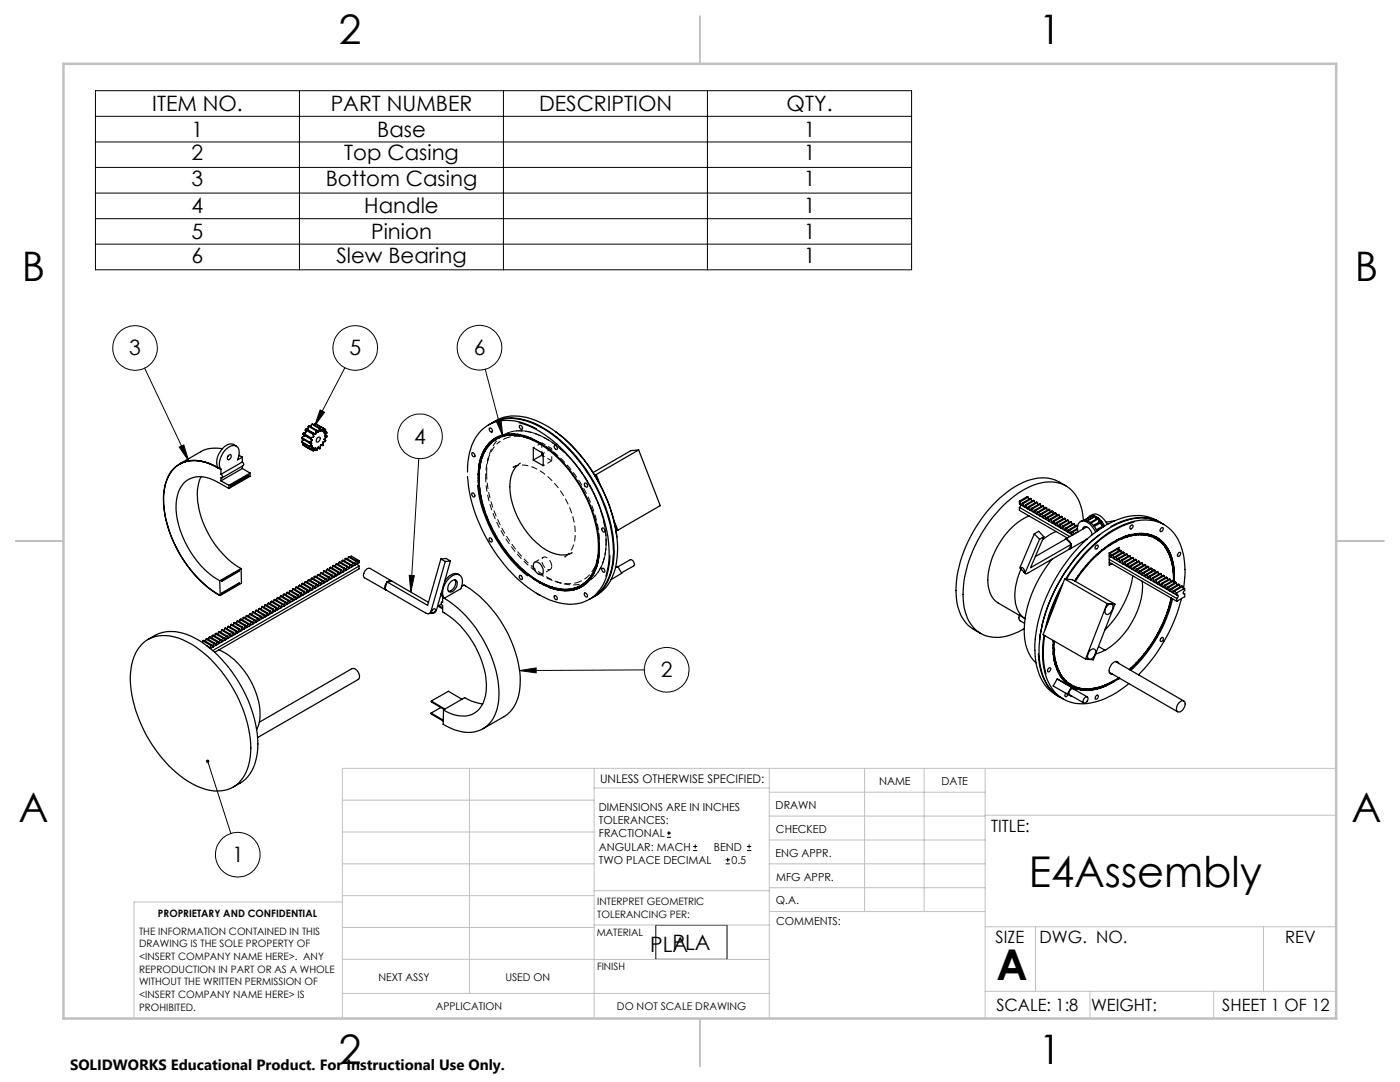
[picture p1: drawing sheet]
<svg xmlns="http://www.w3.org/2000/svg" width="279mm" height="216mm" viewBox="0 0 279 216" stroke-linecap="round" stroke-linejoin="round" font-family="sans-serif">
<path d="M95.6 95.3a26.4 26.4 0 0 0 11.7 20.5 8.6 8.6 0 0 0 8.7 1M97.1 94.5a26.4 26.4 0 0 0 11.7 20.5 8.7 8.7 0 0 0 8.5 1 8.1 8.1 0 0 0 3.6-7.3 26.2 26.2 0 0 0-12.1-21.2 8.3 8.3 0 0 0-8.3-.7 8.5 8.5 0 0 0-3.4 7.7M99.1 87.6a7.9 7.9 0 0 0-3.5 6.8v.9M110.1 113a.65 .65 0 0 1-.4 .7 .65 .65 0 0 1-.8-.3 1.48 1.48 0 0 1-.4-2.2 1.77 1.77 0 0 1 1.6 1.8M112.7 111.2a4.9 4.9 0 0 0 2.1-4.8 15.8 15.8 0 0 0-8.2-13.1 4.8 4.8 0 0 0-4.3 0" fill="none" stroke="#000" stroke-width=".2" stroke-dasharray="1.3 .6" stroke-linecap="butt"/>
<path d="M107.5 116a26.3 26.3 0 0 1-11.9-20.7M119.6 108.8a25 25 0 0 0-11.7-20.4" fill="none" stroke="#000" stroke-width=".2" stroke-dasharray="1.3 .6" stroke-dashoffset=".7" stroke-linecap="butt"/>
<path d="M117 115.3a7 7 0 0 0 2.3-3.8M117.5 115.9a8.4 8.4 0 0 0 3.5-7.7 26.3 26.3 0 0 0-11.9-20.6 10.4 10.4 0 0 0-6.7-1.5l-1.8 .6" fill="none" stroke="#000" stroke-width=".2" stroke-dasharray="1.3 .6" stroke-dashoffset=".3" stroke-linecap="butt"/>
<path d="M97.5 91.2l-.2 .8M103.4 86a10.7 10.7 0 0 1 6.9 2.3 26.5 26.5 0 0 1 10.7 19.8 10.2 10.2 0 0 1-1.4 5.7M105.3 87.4l-2-.3h-1.3l-.9 .3M108.1 88.4l2 1.1M110.1 91.9v-2.4M111.2 116.2l.9 .2" fill="none" stroke="#000" stroke-width=".2" stroke-dasharray="1.3 .6" stroke-dashoffset=".4" stroke-linecap="butt"/>
<path d="M96.9 95.1a25.2 25.2 0 0 0 11.6 19.9 8.5 8.5 0 0 0 7.2 1.1" fill="none" stroke="#000" stroke-width=".2" stroke-dasharray="1.3 .6" stroke-dashoffset=".2" stroke-linecap="butt"/>
<path d="M99.6 88.2a8.4 8.4 0 0 0-2.7 6.9" fill="none" stroke="#000" stroke-width=".2" stroke-dasharray="1.3 .6" stroke-dashoffset=".6" stroke-linecap="butt"/>
<path d="M103.2 92.9l.7-.5M114.2 110.3l-.8 .3" fill="none" stroke="#000" stroke-width=".2" stroke-dasharray="1.3 .6" stroke-dashoffset=".5" stroke-linecap="butt"/>
<path d="M106.5 89.3l1.6-.9M108.1 90.3v-1.9M108.4 90.5l1.7-1M108.4 92.9l1.7-1M108.4 91l1.7 .9M108.2 114.6l1.6-1M108.4 111.2l-1.6 1" fill="none" stroke="#000" stroke-width=".2" stroke-dasharray="1.3 .6" stroke-dashoffset="1" stroke-linecap="butt"/>
<path d="M117 115.3l-1.4 .8" fill="none" stroke="#000" stroke-width=".2" stroke-dasharray="1.3 .6" stroke-dashoffset=".8" stroke-linecap="butt"/>
<path d="M99.6 88.2l1.5-.8M103.9 92.4l-1.6 .9M112.7 111.2l1.5-.9" fill="none" stroke="#000" stroke-width=".2" stroke-dasharray="1.3 .6" stroke-dashoffset=".9" stroke-linecap="butt"/>
<g fill="none" stroke="#000" stroke-width=".25">
<path d="M35.8 92.6h.1M35.8 92.6a7.2 7.2 0 0 1 7 .4l.8 .4M40.1 95.1a10.1 10.1 0 0 0-.2 7.4 18.5 18.5 0 0 0 8.2 11M43.6 93.4a7.6 7.6 0 0 0-7.9-.7 8.2 8.2 0 0 0-3 7.6 24 24 0 0 0 11.3 18.5M43.6 93.3h.1M43.6 93.3a8.1 8.1 0 0 0-7.5-.8 6.8 6.8 0 0 0-3.4 5.6 22.1 22.1 0 0 0 4.1 13.9 22.2 22.2 0 0 0 7 6.8M43.6 93.3l.5 .4M43.6 93.3v.1M44.1 94.7l.3 .4-.1 .3-.2-.1v.7M44.1 93.7h.1M44.1 93.7v1M44.1 96l1.6 .8"/>
<path d="M44.3 89.6a6 6 0 0 0-4.2 .5l-4.3 2.5M45.5 90.9l.3-.2a.49 .49 0 0 1 .4 .5 .49 .49 0 0 1-.4 .5h-.4zM45.6 90.9l-.2 .3M45.7 97.5l-2.1-1.2a5.8 5.8 0 0 0-6.4-.4 6.6 6.6 0 0 0-2.1 5.8 18.8 18.8 0 0 0 8.8 14.2M45.7 96.8v.7M46 96.9l3.6-2.1v.2l-3.6 2.1zM47.2 89a1.81 1.81 0 0 0-2.8 .5 3.4 3.4 0 0 0-.8 3.8M47.7 90.8l.7 .4M48.4 91.2l-1 .6a2.32 2.32 0 0 0-.1-2.7 1.74 1.74 0 0 0-2.3 .7 3.8 3.8 0 0 0-1 3.7l.1 .2M48.4 92.2l.2 .2v.5l-4.3 2.5M48.4 91.2v1M48.4 93v.5"/>
<path d="M48.4 92.2l-4.3 2.5M48.4 93.5l1.5 .9M48.4 93.5l-4.3 2.5M49.4 94.9l.2 .1M49.9 94.4l-4.2 2.4M49.9 94.4v.6l-4.2 2.5M60.2 88.1l.1 .2M60.3 87.3l-.1 .2 1.5 .9h.5v.2l-.5 .4-1.5-.8 .4-.5M60.3 88.3h.1M60.3 88.3l1.5 .9 .4-.3 .1 .2-.4 .5-1.4-.8v-.3M60.5 88.8l.1 .1M60.5 86.7l1.8 1-.1 .3-.5 .2-1.4-.9 .4-.4"/>
<path d="M60.5 86.7l1.6 1M60.5 86.4v.2M60.6 88.9l1.4 .8 .5-.4M60.6 88.9h.1M60.7 86.9h.1M60.9 85.8l1.5 .8 .1 .3a.21 .21 0 0 1 .1 .2 .21 .21 0 0 1-.3 .1l-.3 .1-1.5-.8 .4-.1 .2-.2zM61 89.1l1.4 .8M61.1 85.6l-.2 .2M61.1 85.6l1.7 .9a.17 .17 0 0 0 .2 .1 .17 .17 0 0 0 0-.2v-.5l-1.4-.8-.2 .6M61.1 85.6l1.7 .9M61.4 85.7h.1M61.7 85l-.2 .1"/>
<path d="M61.7 85h.1M61.7 85l1.5 .8 .2 .4 .2-.1 .1-.6-1.4-.8-.2 .5M62.5 89.3h.1M62.5 89.3l.1 .2-.2 .4M62.8 89.7l.2 .2M62.9 84.6h.1M62.9 84.6l1.5 .8-.3 .6h-.2v-.6l-1.5-.8-.2 .1M62.9 84.6l-.2 .2M63 89.9l.1-.5h-.2l-.3 .6-.2-.1M63 84.6h.1M63 84.6l1.5 .8M63.4 87.3l.3-.1a.58 .58 0 0 1 .1 .7 .58 .58 0 0 1-.5 .3l-.2-.4z"/>
<path d="M63.7 89.5l-.1-.3-.1 .1-.2 .5-.2 .1M63.7 89.5h.1M64.1 88.8l-.2 .1v.5l-.2 .1M64.1 88.8l.3 .1M64.1 88.8l.1 .1M64.4 88.9h.1M64.4 86.1h.1M64.5 85.4l-.1 .7M64.5 85.4l.4 .3M64.5 88.7l-.1 .2M64.5 88.7h.1M64.7 87.7l.3 .1"/>
<path d="M64.7 87.7l.2 .1M64.9 85.7a.4 .4 0 0 1-.2 .6l.1 .2 .4-.2-.3-.3M64.9 85.7l-.5 .4M64.9 86.8l.3 .2M65 87.9l-.1 .2-.3 .1a.19 .19 0 0 0-.2 .1 .19 .19 0 0 0 .1 .2v.2M65 87.8v.1M65.2 86.2v.2l-.4 .4v.2h.4M65.2 87h.1M65.2 87v.2l-.4 .3-.1 .2M93.3 95.1a31.8 31.8 0 0 0 13.8 23.3l.7 .4M94.2 98.4a.42 .42 0 0 1 .5 .2 .42 .42 0 0 1-.2 .6l-.3-.4zM94.2 90.4a.46 .46 0 0 1 .5 .2 .46 .46 0 0 1-.1 .6l-.3-.3z"/>
<path d="M95.3 96.9a27.8 27.8 0 0 0 10 18M95.4 94.5l.2 .1M95.4 94.8h.2M95.4 95.8l.2 .2M95.5 96.2h.1M95.5 94.6h.1M95.5 93.4l.2 .1M95.6 95.4a9.3 9.3 0 0 1 2.7-7.2 6.6 6.6 0 0 1 6.7-.9 21.8 21.8 0 0 1 10.7 9.7 22.2 22.2 0 0 1 3.4 15 6.5 6.5 0 0 1-8.2 5.4l-1.1-.3-2.3-1.1M95.6 97.3l.1 .2M95.6 94.6l-.2 .1h.2M95.6 95.2l-.1 .1 .1 .3M95.6 93.2l.1 .1"/>
<path d="M95.6 96.1h-.1M95.6 92.7l.2 .3M95.6 97.6v-.2l.1 .2M95.7 93.8l-.2 .1 .1 .4M95.7 92.5h.1M95.7 92.1l.3 .2M95.7 97.6l-.1 .1M95.7 97.7l-.1 .1M95.8 92l.2 .1M95.8 98.9l.2 .3-.1-.3M95.9 92.5a21.1 21.1 0 0 0 3.2 14.6 21.8 21.8 0 0 0 10.6 9.9l2.3 .5M95.9 91.6l.2 .2"/>
<path d="M96 91.3l.2 .1M96 99.3h.1M96.1 90.9l.2 .2M96.2 90.8l.1 .2M96.3 90.5l.1 .2M96.4 90.2l.2 .1M96.6 89.9l.1 .2M96.6 89.8l.2 .2M96.8 89.5l.2 .2M97 89.2l.1 .3M97.2 89l.1 .3M97.2 88.9l.2 .2"/>
<path d="M97.5 84.8a8.9 8.9 0 0 1 8.5-.5l1.9 .9M97.6 88.4v.4l-.2-.1M97.6 85.5a.43 .43 0 0 1 .6 .2 .43 .43 0 0 1-.1 .5l-.4-.3zM97.8 88.2l.1 .3M97.9 88.2l.2 .2-.1-.1M98.2 84.4a9.3 9.3 0 0 1 8.7 .2 29.6 29.6 0 0 1 13.6 15.6 23 23 0 0 1 1.7 13.2 8.4 8.4 0 0 1-3.9 5.8M98.3 84.3a8.6 8.6 0 0 1 8.5-.5 25.1 25.1 0 0 1 11 9.7 29.6 29.6 0 0 1 5.4 16.8 9.7 9.7 0 0 1-4.1 8.4l-.7 .4M98.4 87.8l-.1 .2h-.2M98.6 87.6l.1 .3M98.7 87.5l.2 .2M98.8 87.6v.2M99.1 87.2v.2l-.1-.1a7.8 7.8 0 0 0-3.5 6.5 24.5 24.5 0 0 0 4.7 15.3 20.7 20.7 0 0 0 10.4 8.4 7.2 7.2 0 0 0 5.5-.4"/>
<path d="M99.4 87.1v.3M99.6 87.1l.2 .2M99.6 87.1v.2M100 86.9h-.1M100.3 86.8v.3M100.8 87l-.3-.3v.4M101.2 86.6v.3M101.4 86.6v.3M101.5 86.6l.4 .2M101.6 86.7l-.2 .2M102.3 86.6l-.3 .2M102.4 86.6l-.2 .2"/>
<path d="M103.2 93a6.3 6.3 0 0 0-1.4 5.2 15.9 15.9 0 0 0 8.2 12 5.2 5.2 0 0 0 3.4 .4M103.3 86.6l-.3 .2-.4-.2-.3 .2M103.4 86.7l-.4 .1M103.5 86.7l-.1 .1M103.6 84.3a21.2 21.2 0 0 1 10.6 7.6 30.9 30.9 0 0 1 7.4 18.4l-.1 2-.6 2.7M103.7 84.9a.44 .44 0 0 1 .5 .2 .44 .44 0 0 1-.1 .6l-.5-.5zM103.8 86.7l.5 .2M104.5 86.9h-.4M104.5 86.9a21 21 0 0 1 10.9 9.3 23.2 23.2 0 0 1 4.1 15.3l-.4 1.7M104.5 86.9a6.5 6.5 0 0 0-8.8 5.3l-.2 .9M104.5 87.2l1.7 .5 1.6 .7M105 87.1l.4 .1"/>
<path d="M105.9 87.4l.2 .1M106.4 89.3l2 1.2v2.4l-2-1.1zM107.1 85.6a10.3 10.3 0 0 0-9.2-1 8.5 8.5 0 0 0-4.4 6.7l-.2 2.9M107.9 85.3a30.1 30.1 0 0 1 12.5 15.1 26.1 26.1 0 0 1 2 9.5M108.1 90.8l-1.7 1M108.1 90.3v.5M108.1 90.8l.3 .2M110.6 89a.43 .43 0 0 1 .5 .1 .43 .43 0 0 1 0 .6l-.5-.4zM110.9 86.1l.3 .2M111.3 86.4a32.4 32.4 0 0 1 11.8 20.7M116.7 96.4a.47 .47 0 0 1 .5 .3 .47 .47 0 0 1-.1 .5l-.4-.3zM118.8 95l.3 .4 .3 .6"/>
<path d="M119 94.7h-.4M119 94.7l.8 2M127.5 89.8l-8.5 4.9M127.5 89.8l4.3 11.1-8.5 4.9M127.5 89.8l-1.6 .1-7.5 4.4M205.2 99.2l-.2-.1-1.6 .9M205.2 99.2l-1.6 .9M205.2 99.2l.1 .5M205.8 99.6l-1.6 .9M205.8 99.6l.1 .4M205.8 99.6l-.2-.2-1.6 1M206.4 99.9l-1.6 .9"/>
<path d="M206.4 99.9l.1 .5M206.4 99.9l-.2-.1-1.5 .9M212.7 96.9a8.1 8.1 0 0 0-9.3-.2 26.5 26.5 0 0 0-12 16.3 14.5 14.5 0 0 0 .6 10.2l.4 .6a8.3 8.3 0 0 0 3.3 2.6M43.8 118.7v.1M43.9 115.9l.1 2.9M44.2 115.8l3.5-2v.2l-3.5 2zM44.3 118.3l3.4-2v.2l-3.4 2zM47.5 113.9l.2 .1M47.6 116.4l.1 .1M48.1 113.5l.1 2.9-4.2 2.4M48.1 113.5l-4.2 2.4M54.7 119.7l1.6 .9"/>
<path d="M54.7 119.7l-.1 .5M54.7 119.7l.2-.1 1.5 .9M55.3 119.3l.2-.1 1.5 1M55.3 119.3l1.6 .9M55.3 119.3l-.1 .5M56 119l1.5 .9M56 119l-.2 .4M56 119l.1-.1 1.6 .9M56.6 118.6l1.5 .9M56.6 118.6l-.2 .5M56.6 118.6l.1-.1 1.6 .9M57.2 118.3l1.5 .9"/>
<path d="M57.2 118.3l-.2 .4M57.2 118.3l.1-.1 1.6 .9M57.5 119.9l-.2 .7-.3-.4M57.7 119.8l-.2 .1M57.8 117.9l1.6 .9M57.8 117.9l-.1 .5M57.8 117.9l.2-.1 1.5 .9M58.1 119.5l-.2 .7-.2-.4M58.3 119.4l-.2 .1M58.3 119.4l.2 .4M58.4 117.5l1.6 1M58.4 117.5l-.1 .5"/>
<path d="M58.4 117.5l.2-.1 1.5 1M58.5 119.8h.1M58.6 119.8h.1M58.6 119.8h-.1M58.7 119.2l-.1 .6M58.9 119.1l-.2 .1M58.9 119.1l.2 .4M59 117.2l1.6 .9M59 117.2l-.1 .5M59 117.2l.2-.1 1.5 .9M59.1 119.5h.1M59.4 118.8l-.3 .7"/>
<path d="M59.5 118.7l-.1 .1M59.7 116.8l1.5 1M59.7 116.8l-.2 .5M59.7 116.8l.1-.1 1.6 1M60 118.5l-.2 .6h-.1l-.2-.4M60.1 118.4l-.1 .1M60.3 116.5l.1-.1 1.6 .9M60.3 116.5l1.5 .9M60.3 116.5l-.2 .4M60.6 118.1l-.2 .6-.1 .1-.2-.4M60.7 118l-.1 .1M60.9 116.1l1.5 .9"/>
<path d="M60.9 116.1l-.2 .5M60.9 116.1l.1-.1 1.6 .9M61.2 117.8l-.2 .6h-.1l-.2-.4M61.4 117.7l-.2 .1M61.5 115.8l1.6 .9M61.5 115.8l-.1 .4M61.5 115.8l.2-.1 1.5 .9M61.8 117.4l-.2 .6-.1 .1-.1-.4M62 117.3l-.2 .1M62.1 115.4l1.6 .9M62.1 115.4l-.1 .5M62.1 115.4l.2-.1 1.6 .9"/>
<path d="M62.4 117l-.1 .7h-.1l-.2-.4M62.6 116.9l-.2 .1M62.7 115l1.6 1M62.7 115l-.1 .5M62.7 115h.2l1.6 .9M63.1 116.7l-.3 .7-.2-.5M63.2 116.6l-.1 .1M63.2 116.6l.2 .4M63.4 114.7l1.5 .9M63.4 114.7l-.2 .4M63.4 114.7l.1-.1 1.6 .9M63.4 117h.1"/>
<path d="M63.7 116.3l-.3 .7M63.9 116.2l-.2 .1M63.9 116.2l.1 .4M64 114.3l1.5 1M64 114.3l-.1 .5M64 114.3h.1l1.6 .8M64 116.6h.1M64.3 116l-.3 .6M64.5 115.9l-.2 .1M64.6 114l1.5 .9M64.6 114l-.1 .4M64.6 114l.1-.1 1.6 .9"/>
<path d="M64.9 115.6l-.2 .6-.1 .1-.1-.4M65.1 115.5l-.2 .1M65.2 113.6l1.6 .9M65.2 113.6l-.1 .5M65.2 113.6l.2-.1 1.5 .9M65.5 115.3l-.1 .6h-.2l-.1-.4M65.7 115.1l-.2 .2M65.8 113.3l1.6 .9M65.8 113.3l-.1 .4M65.8 113.3l.2-.1 1.6 .9M66.1 114.9l-.1 .6-.1 .1-.2-.5M66.3 114.8l-.2 .1"/>
<path d="M66.4 112.9l1.6 .9M66.4 112.9l-.1 .5M66.4 112.9l.2-.1 1.6 .9M66.8 114.5l-.2 .7h-.1l-.2-.4M66.9 114.4l-.1 .1M67.1 112.6l1.5 .9M67.1 112.6l-.2 .4M67.1 112.6l.1-.1 1.6 .9M67.4 114.2l-.2 .6-.1 .1-.2-.5M67.6 114.1l-.2 .1M67.7 112.2l.1-.1 1.6 .9M67.7 112.2l1.6 .9"/>
<path d="M67.7 112.2l-.1 .4M68 113.8l-.2 .7h-.1l-.1-.4M68.2 113.7l-.2 .1M68.3 111.9l1.5 .8M68.3 111.9l-.1 .4M68.3 111.9l.1-.1 1.6 .9M68.6 113.5l-.2 .6-.1 .1-.1-.5M68.8 113.4l-.2 .1M68.9 111.5l1.6 .9M68.9 111.5l-.1 .4M68.9 111.5l.2-.1 1.5 .9M69.3 113.1l-.3 .7-.2-.4"/>
<path d="M69.4 113l-.1 .1M69.5 111.1l1.6 .9M69.5 111.1l-.1 .5M69.5 111.1h.2l1.6 .8M69.8 112.7l-.2 .8-.2-.5M70 112.7h-.2M70 111.2l.1-.3 1.5 1M70.5 112.4l-.3 .7-.2-.4M70.6 112.3l-.1 .1M71.1 112l-.2 .7h-.1l-.2-.4M71.3 111.9l-.2 .1M71.4 112.5l.2 .5"/>
<path d="M71.6 111.9l-.2 .5-.1-.5M71.6 111.9v.4l-29.6 17.1M71.6 113v.5l-28.8 16.7M71.6 113l-29.2 16.8M76.9 117.7l.2 .1M77.2 116.2a1.36 1.36 0 0 0-.4 1.3M77.2 116.2l-.4 1.3M77.2 116.1v.1M77.2 116.1h.1M78.1 115.9l-4.3-2.5a1.26 1.26 0 0 0-1.1 1.9l4.3 2.4M78.2 116a.54 .54 0 0 0-.9 .1M78.2 116l-.9 .1"/>
<path d="M78.2 116l7.3 4.2M88 111.5l.9 .5M88 111.5l1-.1 .9 .5M88 111.5l-2.7 9.3-8.1-4.7M88.1 118.4l.3 .8M88.3 119.2v1a.34 .34 0 0 0-.3 .3 .34 .34 0 0 0 .3 .4v1.2a18.4 18.4 0 0 1 8.7 15.2 5.4 5.4 0 0 1-3.1 5.4 6.4 6.4 0 0 1-5.4-1.1M88.3 119.2l.4 .2M88.3 119.2h.1M88.7 119.4a24.3 24.3 0 0 1 10.9 19 7.9 7.9 0 0 1-3 6.9 6.8 6.8 0 0 1-6.6 0l-1.6-.8 .1-2.9M88.9 112l-2.9 9.9a.7 .7 0 0 1-.9 .5l-8.3-4.9M89.5 115.5a1.63 1.63 0 0 1 2.5-.5l.3 .5v.7l-.3 1.3-3.3 1.9a3.3 3.3 0 0 1 .8-3.9zM89.9 111.9l-2.9 10-.3 .4-1.3 .1"/>
<path d="M89.9 111.9l-1 .1M90 116.1a.72 .72 0 0 1 1-.3 .72 .72 0 0 1 .2 1 1.41 1.41 0 0 1-1.7 1.2 1.64 1.64 0 0 1 .5-1.9zM90.8 115.7a1.69 1.69 0 0 1-1.3 2.3M91.7 114.7a1.71 1.71 0 0 0-2.4 .6l-.5 .7M92.1 117l.5-.3a24.1 24.1 0 0 1 11.2 19.3 7.7 7.7 0 0 1-3.2 7l-4.2 2.4M96.2 100.5h.1M97.7 107.4a.46 .46 0 0 1 .5 .2 .46 .46 0 0 1-.2 .6l-.3-.3zM103.2 112.6h.1M103.7 114.9a.46 .46 0 0 1 .5 .2 .46 .46 0 0 1-.1 .5l-.5-.3zM104.1 113.5l.3 .3-.1-.1M104.1 113.5h-.1M105.3 114.5h-.1"/>
<path d="M105.3 114.6l.3 .2M105.3 114.6h.1M105.3 114.6l.2 .2M105.5 114.7l.1 .1M106.5 115.4l-.1 .1M106.6 115.5v.1M106.6 112.2a1.49 1.49 0 0 1 1.8 1.5 .69 .69 0 0 1-.3 .9 .69 .69 0 0 1-.9-.2 1.75 1.75 0 0 1-.6-2.2zM106.7 115.5l.1 .2M107 115.7l.4 .3M107.7 116.1v.2M107.9 116.3h.1M107.9 116.2l-.1 .1 .1-.1 .1 .3"/>
<path d="M108.2 116.4l.2 .3 .3-.1M109 116.7l-.1 .2M109.1 116.8l.1 .2-.1-.1M109.1 116.8v.2M109.1 116.9v.1M109.4 116.9l.2 .3M109.9 117.1l-.1 .2M110.2 117.2v.2M110.3 117.2v.2M110.3 117.4h.1M110.6 117.3l.1 .2M110.6 118.9a.48 .48 0 0 1 .5 .2 .48 .48 0 0 1 0 .6l-.5-.4z"/>
<path d="M111 117.4v.2M111.3 117.4v.3M111.4 117.5l.1 .2M111.8 117.5v.3M112.1 117.6l.1 .2M112.4 117.6l.1 .2M112.6 117.6v.3M112.9 117.6v.3M113.1 117.6l.2 .3M113.5 117.6l.1 .2M113.6 117.5l.1 .3M114.3 117.7l-.3-.2v.3"/>
<path d="M114.4 117.4l.2 .3M114.6 117.4h.1M114.7 117.3v.4M115.3 117.4l-.3-.1v.2M115.3 117.1l.2 .3M115.5 117l.1 .2M115.6 117v.3M116.1 117.1l-.2-.1v.2M116.2 116.7l.2 .2M116.3 116.6l.2 .1M116.5 116.5v.3M116.7 118.3a.47 .47 0 0 1 .5 .3 .47 .47 0 0 1-.1 .5l-.5-.4z"/>
<path d="M116.9 116.1l.2 .2M116.9 116.5l-.1 .1M117.2 115.8l.1 .4-.3-.2M117.5 115.5l.3 .1M117.6 115.4l.3 .1M117.9 114.9v.5M117.9 115.2l-.2 .1M118 114.8h.4M118.1 114.6h.3M118.8 113.8l-.3 .2v.5l-.4 .1M118.9 113.7l-.4 .3M118.9 113.7h-.2"/>
<path d="M119.2 112.9l-.2 .2v.3M119.2 112.7l-.2 .3M119.4 111.8l-.1 .1M119.4 111.8l-.1 .5M119.6 110.8a7.5 7.5 0 0 1-4.3 6.6 8 8 0 0 1-5.8-.2M119.6 108.8l-.1 1.7-.4 1.9M120.1 113.5a.4 .4 0 0 1 .5 .1 .4 .4 0 0 1-.2 .6l-.3-.4zM120.1 105.4a.44 .44 0 0 1 .6 .2 .44 .44 0 0 1-.2 .6l-.3-.4zM121.7 110.8a10.2 10.2 0 0 1-3.9 8.7 9.1 9.1 0 0 1-9-.2l-1.7-.9M122.4 109.9a12.1 12.1 0 0 1-2.9 8.4l-2 1.3M122.5 103.8l.8 2M122.7 104.5l.2 .5v.5"/>
<path d="M122.8 113.3l.5-.3 .8 1.4-2.1 1.2M123.3 105.8h-.4M123.3 113.1l2.5-1.4a.83 .83 0 0 1 .7 1.2l-2.5 1.4M203.4 100l.2 .1M203.4 100v.6l10.7 6.2M203.4 101.2v.6l9.6 5.6M203.4 101.2l10.1 5.9M203.6 100.1l.2 .7h.1l.1-.4M203.7 113.3a.62 .62 0 0 1 .7 .2 .62 .62 0 0 1 .1 .7l-.7-.6zM203.7 100.8l-.3 .4M204 100.4l.2 .1M204.2 100.5l.2 .6h.1l.2-.4"/>
<path d="M204.4 114.2l.2 .3M204.7 100.7l.1 .1M204.8 100.8l.2 .7h.1l.2-.4M205.3 101.1l.2 .1M205.4 102.9a15 15 0 0 0-8.2 11.4 5.7 5.7 0 0 0 2 6l5.4 3.1a5.2 5.2 0 0 1-2.1-4.9l.5-2.9 .8-2M205.5 101.2l.1 .6h.1l.2-.4M205.9 101.4l.2 .1M206.1 101.5l.2 .7M206.4 102.2h.1M206.4 106.5l-2.8 6.7 .3 .5M206.4 106.5l1.1 1.1M206.4 106.5l.9-.5 1 1.1"/>
<path d="M206.5 101.8l-.1 .4M206.5 101.8l.2 .1M206.7 101.9l.2 .7 .2-.4M207 100.3l-1.5 .9M207 100.3l.2 .4M207 100.3l-.1-.1-1.6 .9M207.1 102.2h.2M207.3 102.2l.3 .7 .2-.4M207.5 107.6l-2.9 6.6v.2l.2 .1 8.6-5M207.6 100.6l-1.5 .9M207.6 100.6l.2 .5M207.6 100.6l-.1-.1-1.6 .9"/>
<path d="M207.8 102.5l.1 .1M207.9 102.6l.2 .7h.1l.2-.4M208.2 101l-1.5 .9M208.2 101l.2 .4M208.2 101l-.1-.1-1.6 .9M208.3 107.1l-.8 .5M208.3 107.1l-2.6 6.2 8.1-4.7M208.4 102.9l.1 .1M208.5 103l.2 .6h.1l.2-.4M208.9 101.4l-1.6 .8M208.9 101.4l.1 .4M208.9 101.4l-.2-.2-1.6 1"/>
<path d="M209 103.2l.2 .1M209.2 103.3l.1 .7h.1l.2-.4M209.5 101.7l-1.6 .9M209.5 101.7l.1 .5M209.5 101.7l-.2-.1-1.5 .9M209.6 103.6l.2 .1M209.8 103.7l.2 .7M210 111.6a22.7 22.7 0 0 0-5.5 16 7.5 7.5 0 0 0 2.3 4.7M210 104.4h.1M210.1 102.1l-.2-.1-1.5 .9M210.1 102.1l-1.6 .9M210.1 102.1l.1 .4"/>
<path d="M210.2 103.9l-.2 .5M210.2 103.9l.2 .1M210.4 104l.2 .7h.1l.1-.4M210.7 102.4l-1.5 .9M210.7 102.4l.2 .5M210.7 102.4l-.1-.1-1.6 .9M210.7 106l-1.3 .7-1.3 1M210.8 104.3l.2 .1M211 104.4l.3 .7M211.3 105.1h.1M211.3 102.8l-1.5 .9M211.3 102.8l.2 .4"/>
<path d="M211.3 102.8l-.1-.1-1.6 .9M211.5 104.6l.1 .1M211.5 104.6l-.2 .5M211.6 104.7l.3 .7M211.7 117.5l-1.9 4.2-.8 2.9M211.9 105.4h.1M211.9 103.1l-1.5 .9M211.9 103.1l.2 .5M211.9 103.1l-.1-.1-1.6 .9M212.1 116.6a33.3 33.3 0 0 0-3.5 9M212.1 105l.1 .1M212.1 105l-.2 .4"/>
<path d="M212.2 105.1l.3 .7M212.5 115.5l-4.3 11.1 8.4 4.9M212.5 115.5l8.4 4.9M212.5 115.5l1.5 .2 8.5 4.8M212.5 105.8h.1M212.5 107.6v.1M212.6 103.5l-1.6 .9M212.6 103.5l.1 .4M212.6 103.5l-.2-.1-1.6 .9M212.7 105.4l-.2 .4M212.7 105.4h.2M212.8 107.6l.7 .5 .2 .4"/>
<path d="M212.8 107.6l-6.2 3.5M212.8 107.6l.9 .9M212.9 105.4l.2 .8 .2-.5M213.2 103.8l-1.6 .9M213.2 103.8l.1 .5M213.2 103.8h-.2l-1.5 .8M213.3 105.7l.2 .1M213.5 105.8l.2 .7 .2-.4M213.7 108.5l.1 .1M213.8 108.7a.59 .59 0 0 1-.4 .8M213.8 108.6v.1M213.8 108.7l-.4 .8"/>
<path d="M213.8 104.2l-1.6 .9M213.8 104.2l.1 .4M213.8 104.2l-.2-.1-1.5 .9M213.9 106.1l.2 .1M214.1 106.2l.1 .5M214.4 104.6l-.2-.1-1.5 .9M214.4 104.6l-1.5 .8M214.4 104.6l.2 .4M214.5 106.4v.1M214.5 106.4l.1 .1M215 105.4l-1.1 .7M215.1 105.6l-1 .6"/>
<path d="M215.1 104.9l-1.6 .9M215.1 104.9v.1M215.1 104.9l-.2-.1-1.6 .9M215.1 106.2a1.68 1.68 0 0 1 .9-2.2 3.2 3.2 0 0 1 2.7 2.2M215.1 106.1l-.6 .3M215.2 114.9l-.4 .6M215.6 104.1a1.53 1.53 0 0 1 2.2 .3l.6 .6 .5 1M216.1 105.6a.66 .66 0 0 1 .5-.6 .66 .66 0 0 1 .7 .4l.5 .8 .1 .5M216.1 113.6l-.4 .6M216.2 103.8a7.8 7.8 0 0 0-4.3-7.2 9.8 9.8 0 0 0-8.7 1.8 27.2 27.2 0 0 0-11 19.3 9.5 9.5 0 0 0 2.9 8.3 7.8 7.8 0 0 0 8.1 .1l1.2-.7M216.9 105.2l-4.4 2.4M217 107.6l-3.4 1.9"/>
<path d="M217.1 103.4a1.25 1.25 0 0 1 1.9-.1l.9 .8 .6 .9M217.2 112.4l-.4 .5M217.5 103a1.75 1.75 0 0 1 2.7 .5l.8 1.1M217.8 103l-1.4 .8M217.8 103h.1M217.9 103h-.1M218.1 103.2l-.2-.2-1.4 .8M218.2 104.8l1.5-.8-1.5 .9M218.3 111.2l-.5 .5h.1M218.4 105.1l1.5-.9v.2a.28 .28 0 0 0 0 .4 .28 .28 0 0 0 .3 0l-1.4 .9M218.6 103.1l-.2-.1-1.5 .9M218.7 109l.2-.2a.38 .38 0 0 1 .2 .5 .38 .38 0 0 1-.6 .1z"/>
<path d="M218.8 103.6l-.3-.5-1.4 .9M219 110.6l-.2 .1M219.3 103.5l-.2-.1-1.5 .9M219.4 104.1l-.2-.6-1.5 .9M219.4 104.1h.1M219.4 110.1l-.5 .6M219.5 106.6a32 32 0 0 0-12 20.6M219.7 104l.2 .2M220.1 109.7h-.2M220.2 109.6h.1M220.2 105.1l-1.3 .8M220.3 104.8v.2"/>
<path d="M220.3 105.1a31.8 31.8 0 0 0-13.7 22.4M220.6 109.2l-.3 .4-.3 .1M221 108.9h.2M221.1 104.6l-.7 .4M221.4 110.3v2.5l.5-.3M221.4 110.3l.1 .2M221.4 110.9l13.4 7.8M221.4 111.6l13.4 7.8M221.4 112.2l13.4 7.8M221.4 108.8h.1M221.5 110.5l.3 .6M221.8 108.4l-.3 .4h-.4"/>
<path d="M221.8 111.1h.1M221.9 110.7l-.1 .4M221.9 110.7l.2 .1M222.1 110.8l.3 .7M222.2 108.2h.2M222.4 111.5h.1M222.4 104l-1.6 .2M222.6 111.1l.1 .1M222.6 111.1l-.2 .4M222.6 108.1h.1M222.7 111.2l.2 .6h.1l.2-.4M222.9 109.4l.2 .1"/>
<path d="M223 107.7l-.4 .4h-.3M223.1 109.5l-1.6 1M223.1 109.5l.1 .5M223.2 111.4l.1 .1M223.3 107.6h.1M223.3 107.5l.2 .1M223.3 111.5l.2 .6 .1 .1 .2-.4M223.3 109.9v-.7l-1.9 1.1M223.4 107.6l-.5 .2M223.7 109.9l-.2-.1-1.6 .9M223.7 109.9l-1.6 .9M223.7 109.9l.1 .4"/>
<path d="M223.8 107.5h.1M223.8 111.8l.2 .1M224 111.9l.1 .6h.2l.1-.4M224.2 107.2l-.3 .3-.3 .1-.2-.1M224.3 110.2l-1.6 1M224.3 110.2l.1 .5M224.3 110.2l-.2-.1-1.5 1M224.3 107.1l.4 .1-.7 .2M224.4 107.1l.2 .1M224.4 112.1l.2 .1M224.6 112.2l.3 .7 .1-.4M224.9 110.6l-1.6 .9"/>
<path d="M224.9 110.6l.1 .5M224.9 110.6l-.1-.1-1.6 .9M225 112.5l.2 .1M225.2 112.6l.3 .7 .1-.4M225.2 106.8a21.2 21.2 0 0 0-10.7 9.1M225.3 107l-.3 .1M225.3 106.8l-.4 .3-.4-.1a6.7 6.7 0 0 1 8.8 2.9l.9 2.8 .1 1-.2 .1M225.4 106.8l.3 .1M225.5 110.9l-1.5 1M225.5 110.9l.1 .5M225.5 110.9h-.1l-1.6 .9M225.6 106.7l.1 .2"/>
<path d="M225.6 104.9l.3-.2a.41 .41 0 0 1 .1 .6 .41 .41 0 0 1-.5 .2zM225.6 112.9h.2M225.7 106.7l.3 .2M225.8 112.9l.3 .7 .2-.4M226.1 114.9a19.6 19.6 0 0 1-5.6 10.8M226.2 111.3l-1.6 .9M226.2 111.3l.1 .5M226.2 111.3l-.2-.1-1.6 .9M226.3 113.2l.1 .1M226.3 104.2a20.8 20.8 0 0 0-10.6 7.4l-1.5 1.8-1.4 2.2M226.4 106.6l.4 .2M226.4 106.5l-.2 .3"/>
<path d="M226.4 113.3l.2 .6 .1 .1 .2-.4M226.7 106.5l.1 .3M226.8 111.7l-.2-.1-1.6 .9M226.8 111.7l-1.6 .9M226.8 111.7l.1 .4M226.8 106.5l.2 .2M226.9 113.6l.1 .1M227 113.7l.3 .6M227.3 114.3h.1M227.4 112l-.2-.1-1.6 1M227.4 112l-1.6 .9M227.4 112l.1 .5"/>
<path d="M227.4 106.6l.3 .1M227.5 113.9l-.2 .4M227.5 113.9l.1 .1M227.5 106.4l-.2 .3M227.6 114l.3 .7h.1l.1-.4M227.8 106.4v.3M227.9 106.4l.1 .3M228 116a15.6 15.6 0 0 1-8.2 14.1l-1.1 .4M228 112.4l-1.6 .9M228 112.4l.1 .5M228 112.4l-.2-.1-1.5 .9M228.1 114.3l.2 .1"/>
<path d="M228.2 106.5h.1M228.3 114.4l.2 .6h.1l.1-.4M228.3 106.7l.1 .1M228.6 106.5l-.2 .2M228.6 112.7l-.1-.1-1.6 1M228.6 112.7l-1.6 1M228.6 112.7l.1 .5M228.7 114.6l.2 .1M228.8 106.5v.3M228.9 114.7l.2 .7h.1l.1-.4M228.9 106.5l.1 .3M229.2 106.6h.1"/>
<path d="M229.2 113.1l-.1-.1-1.6 .9M229.2 113.1l-1.6 .9M229.2 113.1l.1 .5M229.3 115l.2 .1M229.5 115.1l.2 .6h.1l.2-.4M229.6 106.7l-.3 .2M229.7 106.8v.2M229.9 106.8v.3M229.9 113.5l-1.6 .9M229.9 113.5l.1 .4M229.9 113.5l-.2-.2-1.6 1M230 115.3l.1 .1"/>
<path d="M230.1 106.9l.2 .1M230.1 115.4l.2 .6M230.3 116.1h.1M230.5 113.8l-.2-.1-1.6 .9M230.5 113.8l-1.6 .9M230.5 113.8l.1 .5M230.5 107.1l-.2 .1M230.6 115.7l-.2 .4h-.1M230.6 115.7l.2 .1M230.6 107.1l-.1 .3M230.7 107.5a8.1 8.1 0 0 0-8.2 .7 22.6 22.6 0 0 0-7.9 7.8M230.7 107.5h.1"/>
<path d="M230.7 107.5a7.6 7.6 0 0 1 3.4 6.4l.1 1.3 .2-.2M230.8 107.2l-.1 .3M230.8 115.8l.1 .6M230.8 107.2a8.3 8.3 0 0 1 3.6 7.2l-.1 2-.1-.4M230.9 107.3l.3 .1M230.9 116.4h.1M231.1 114.2l-1.6 .9M231.1 114.2l.1 .4M231.1 114.2l-.2-.1-1.6 .9M231.1 107.7v.1M231.2 116.1l-.2 .4-.1-.1M231.2 116.1h.2"/>
<path d="M231.4 107.6l-.3 .1M231.4 116.1l.1 .6M231.4 107.6l-.1 .3M231.5 104.2a8.7 8.7 0 0 0-8.6-.4l-1.7 .8M231.6 116.8h.1M231.6 104.2a8.9 8.9 0 0 0-8-.1l-1.9 .9M231.6 107.7l-.1 .4M231.7 116.8h.1M231.7 105.4l.3-.1a.41 .41 0 0 1 .1 .5 .41 .41 0 0 1-.6 .2zM231.7 107.9l.1 .2h.1M231.7 114.5l-1.6 .9M231.7 114.5l.1 .5"/>
<path d="M231.7 114.5l-.2-.1-1.5 .9M231.8 116.4l-.1 .4M231.8 116.4l.2 .1M231.9 108.3l-.1 .1M232 116.5l.1 .6M232.1 108.2l-.3 .2M232.1 117.1h.1M232.2 108.3l-.2 .3M232.3 108.4l-.1 .3M232.3 104.7a8.7 8.7 0 0 0-8.4-.5 26.5 26.5 0 0 0-12.4 11.7 26.6 26.6 0 0 0-4 16.6 8.6 8.6 0 0 0 4.7 7M232.3 114.9l-1.5 .9M232.3 114.9l.1 .4"/>
<path d="M232.3 114.9l-.1-.1-1.6 .9M232.4 108.6v.2h.2M232.4 116.8l-.1 .4-.1-.1M232.4 116.8h.2M232.6 116.8l.2 .7h.1l.1-.4M232.7 109l-.2 .1h.1M232.8 109.1l-.1 .2M232.9 109.3l-.2 .2a9.7 9.7 0 0 1 1.4 4.7M232.9 115.3l-1.5 .8M232.9 115.3l.1 .4M232.9 115.3l-.1-.2-1.6 1M233 109.4v.3h.2"/>
<path d="M233 117.1l.2 .1M233.2 110h-.1M233.2 117.2l.2 .7h.1l.2-.4M233.3 109.9l-.3 .1M233.3 110l-.1 .3M233.4 110.2l-.1 .3M233.5 110.4l-.1 .2 .2 .1M233.5 115.6l-1.5 .9M233.5 115.6l.2 .4M233.5 115.6l-.1-.1-1.6 .9M233.7 117.5l.1 .1M233.7 110.9l-.2 .2 .1-.1"/>
<path d="M233.8 119.3a28.1 28.1 0 0 1-8.4 14.3M233.8 111.1l-.2 .2M233.8 119.7l-.2 .1M233.8 119.4l-.1 .1M233.8 117.6l.2 .6 .1 .1 .2-.5M233.8 111.2l-.1 .3M233.9 119.4a29.2 29.2 0 0 1-3.1 7.6M233.9 111.5l-.1 .2 .2 .2M234 119.5a28.7 28.7 0 0 1-8.3 14.3M234 112.1h-.1h.1M234.1 112.2l-.2 .2M234.1 113.4l.1-.1z"/>
<path d="M234.1 112.4l-.1 .2M234.1 112.6l-.1 .3 .2 .2M234.2 114.7h.2zM234.2 116l-.2-.1-1.6 .9M234.2 116l-1.6 .8M234.2 115.3v.7M234.2 116.1h.1M234.3 113.5l-.2 .1M234.3 117.8l.2 .1M234.3 116.1h.1M234.3 113.9l-.1 .4 .2 .1M234.3 116.1h-.1"/>
<path d="M234.3 116.2l-.1 .1M234.4 114.8l-.2 .1M234.4 115.3l-.2 .3 .2 .2M234.5 117.9l.1 .7h.1l.1-.3M234.8 116.3l-1.6 .9M234.8 116.3l.1 .5M234.8 116.3l-.2-.1-1.6 .9M234.8 118.3l1.6-.9v.4l-.3 .4 .1 .3h.2M234.8 118.7h.2l.2 .2-.4 .5M234.8 118.3v.4M234.8 119.4v.6M235.1 110.4l.3-.2a.42 .42 0 0 1 .2 .5 .42 .42 0 0 1-.4 .3l-.2-.1z"/>
<path d="M235.4 116.7l-1.6 .9M235.4 116.7l.1 .4M235.4 116.7l-.2-.1-1.5 .9M235.8 119.5a34.2 34.2 0 0 1-8.6 15.2M236 117l-1.5 .9M236 117l.1 .5M236 117l-.1-.1-1.6 .9M236.1 118.3l.3 .2M236.4 115.2l-.2 2.4M236.4 118.5v.6l-1.6 .9M236.5 113.6a10.6 10.6 0 0 0-3.3-8.3 8.5 8.5 0 0 0-8.6-.7 26.2 26.2 0 0 0-11.8 10.7l-.1 .2M236.5 113.6v1.5"/>
<path d="M28.2 128.7a6.8 6.8 0 0 1 7.7-1.3 23.1 23.1 0 0 1 11.2 11.1 21.8 21.8 0 0 1 2.7 13.3 6.7 6.7 0 0 1-5.6 6 12.6 12.6 0 0 1-9.1-3.7 26.9 26.9 0 0 1-9.1-19.2 9.8 9.8 0 0 1 2.2-6.2zM29.5 127.6a8.1 8.1 0 0 1 9.4-.3 26.4 26.4 0 0 1 12.1 17.4 12.4 12.4 0 0 1-1.5 10.2l-1 1-2 1.2M40.5 127.9l1.6 .9M40.5 127.9l-.1 .3M40.5 127.9l.2-.1 1.6 .9M41.1 127.5l1.6 .9M41.1 127.5l-.1 .5M41.1 127.5l.2-.1 1.6 .9M41.2 128.8l.4 .2M41.6 129v.1M41.6 129l.1 .2M41.7 127.2l.2-.1 1.6 .9"/>
<path d="M41.7 127.2l1.6 .9M41.7 127.2l-.1 .4M42.1 128.8l-.2 .6M42.3 128.7l-.2 .1M42.4 126.8l1.5 .9M42.4 126.8l-.2 .5M42.4 126.8l.1-.1 1.6 .9M42.7 128.4l-.2 .7h-.1l-.1-.4M42.9 128.3l-.2 .1M42.9 128.3l.1 .5M43 126.5l1.6 .9M43 126.5l-.1 .4"/>
<path d="M43 126.5l.1-.1 1.6 .9M43 128.8h.1M43.3 128.1l-.3 .7M43.5 128l-.2 .1M43.6 126.1l1.6 .9M43.6 126.1l-.1 .4M43.6 126.1l.1-.1 1.6 .9M43.7 129.7a14.7 14.7 0 0 1 7.7 9.5 8.7 8.7 0 0 1-.2 6.4M43.9 127.7l-.2 .7h-.1l-.1-.4M44.1 127.6l.1 .4h.1M44.1 127.6l-.2 .1M44.2 125.7l1.6 .9"/>
<path d="M44.2 125.7l-.1 .5M44.2 125.7h.2l1.5 .8M44.4 128h.1M44.6 127.4l-.2 .6M44.7 127.3l-.1 .1M44.8 125.4l.2-.1 1.6 .9M44.8 125.4l1.6 .9M44.8 125.4l-.1 .4M45.2 127l-.3 .7-.2-.4M45.3 126.9l-.1 .1M45.4 125l1.6 .9M45.4 125l-.1 .5"/>
<path d="M45.4 125h.2l1.6 .8M45.8 126.6l-.2 .7h-.1l-.2-.4M45.9 126.5l-.1 .1M46.1 124.7l1.5 .9M46.1 124.7l-.2 .4M46.1 124.7l.1-.1 1.6 .9M46.4 126.3l-.2 .6-.1 .1-.2-.5M46.6 126.2l-.2 .1M46.7 124.3l1.6 .9M46.7 124.3l-.1 .5M46.7 124.3l.1-.1 1.6 .9M47 125.9l-.2 .7h-.1l-.1-.4"/>
<path d="M47.2 125.8l-.2 .1M47.3 124l1.6 .9M47.3 124l-.1 .4M47.3 124l.1-.1 1.6 .9M47.6 125.6l-.2 .6-.1 .1-.1-.5M47.8 125.5l-.2 .1M47.9 123.6l1.6 .9M47.9 123.6l-.1 .5M47.9 123.6l.2-.1 1.5 .9M48.3 125.2l-.2 .7h-.2l-.1-.4M48.4 125.1l-.1 .1M48.4 125.1l.2 .5"/>
<path d="M48.5 123.3l1.6 .8M48.5 123.3l-.1 .4M48.5 123.3l.2-.1 1.6 .9M48.6 125.6h.1M48.9 124.9l-.3 .7M49 124.8l-.1 .1M49 124.8l.2 .4M49.1 122.9l1.6 .9M49.1 122.9l-.1 .4M49.1 122.9l.2-.1 1.6 .9M49.2 125.2h.1M49.5 124.5l-.3 .7"/>
<path d="M49.6 124.4l-.1 .1M49.8 122.6l1.5 .8M49.8 122.6l-.2 .4M49.8 122.6l.1-.2 1.6 1M50.1 124.1l-.2 .7h-.1l-.2-.4M50.3 124.1h-.2M50.4 122.2l1.6 .9M50.4 122.2l-.1 .4M50.4 122.2l.2-.1 1.5 .9M50.7 123.8l-.3 .7-.1-.4M50.9 123.7l-.2 .1M51 121.8l1.6 .9"/>
<path d="M51 121.8l-.1 .5M51 121.8l.2-.1 1.5 .9M51.3 123.4l-.2 .7-.2-.4M51.5 123.4h-.2M51.6 121.5l1.6 .9M51.6 121.5l-.1 .4M51.6 121.5l.2-.1 1.5 .9M52 123.1l-.3 .7-.2-.4M52.1 123l-.1 .1M52.2 121.1l1.6 .9M52.2 121.1l-.1 .5M52.2 121.1l.2-.1 1.6 .9"/>
<path d="M52.6 122.7l-.2 .7h-.1l-.2-.4M52.7 122.6l-.1 .1M52.8 120.8l1.6 .9M52.8 120.8l-.1 .4M52.8 120.8l.2-.2 1.6 1M53.2 122.4l-.2 .6h-.1l-.2-.4M53.3 122.3l-.1 .1M53.3 122.3l.2 .4M53.5 120.4l1.5 .9M53.5 120.4l-.2 .5M53.5 120.4l.1-.1 1.6 .9M53.5 122.7h.1"/>
<path d="M53.7 122.6h.1M53.6 122.7h.1M53.8 122l-.1 .6M54 121.9l-.2 .1M54 121.9l.1 .4M54.1 120.1l1.6 .9M54.1 120.1l-.1 .4M54.1 120.1l.2-.2 1.5 1M54.1 122.3h.1M54.2 122.3h.1M54.3 122.3h.1M54.4 121.7l-.1 .6"/>
<path d="M54.6 121.6l-.2 .1M55 121.3l-.1 .7h-.1l-.2-.4M55.2 121.2l-.2 .1M55.7 121l-.2 .6h-.1l-.2-.4M55.8 120.9l-.1 .1M56.3 120.6l-.2 .6-.1 .1-.2-.4M56.4 120.5l-.1 .1M56.9 120.2l-.3 .7-.2-.4M57 120.2h-.1M86.1 139.9l2.7 1.6M86.1 139.9v.2l2.6 1.5M86.3 121.7a.31 .31 0 0 1 .5-.2 .31 .31 0 0 1 0 .5l-.3 .3h-.5z"/>
<path d="M87.6 120.8l.7 .5M87.6 120.8v.2l.7 .5M88.1 120.5l-.5 .3M88.3 120.1l-.2 .1M92.2 139.5l-2.7-1.6-3.4 2M203.4 122.8l-.1 .5 .1 .4 1.1 .7M206.6 129.8a10.3 10.3 0 0 0 3.3 8.3l1.5 .9M206.6 127.5l-.1 2.3M207.2 130.5a10.4 10.4 0 0 0 3.4 8l.9 .6M207.5 127.4v.3M208.4 126.8a15.1 15.1 0 0 0 1.5 10.6 7.7 7.7 0 0 0 9.2 2.5l2.3-.9M208.5 126.8a18.7 18.7 0 0 0 .2 7.7"/>
<path d="M209.3 133.3l.1-.1a.4 .4 0 0 1 .2 .6 .4 .4 0 0 1-.5 .1zM210.1 129.3l.2 .3-.1 .5M210.2 129.2l.1 .2M210.2 128l.1 .3-.2 .5M210.2 130.6l.2 .3-.1 .5M210.3 130v.6M210.3 128.1l-.1-.3v2.9l.4 2M210.3 131.2a6.9 6.9 0 0 0 6.2 6.6l2.2-.3 2.1-.7M210.3 129.6h.1M210.3 130.5h-.1l.2 .1M210.3 128.2v.1M210.4 127.9a9.8 9.8 0 0 0 2.6 8.2l.9 .6"/>
<path d="M210.4 131.6l.2 .2M210.4 131.9l.3 .1-.1 .6M210.4 131.1l.2 .7-.2-.1M210.5 130.9v.1M210.6 132.6l.3 .3h-.3M210.7 132.1v.1M210.7 133l.3 .1M211 133.6l.3 .2M211 135.5l3.6 2.1M211 135.5l-.8 1.4 2.8 1.6M211 135.5l2.8 1.6M211.1 133.2l-.1 .5"/>
<path d="M211.1 133.2v.1M211.1 134h.3M211.3 133.8l-.2 .1M211.5 134.3v.4M211.5 134.4l.2 .2M211.8 135.2l.1 .1M211.8 134.7l-.2 .1M211.9 134.9l-.3 .1M212.1 135.2v.3M212.4 135.5l-.3 .1M212.4 136l.1 .1M212.5 135.6l-.3 .1"/>
<path d="M212.7 138.3l-.2 .5 .1 .2h.3l.2-.4M212.8 136l-.1 .2M213 138.5l.9 .4M213.1 136.2l-.3 .1M213.1 136.6l.2 .1M213.2 136.3l-.2 .2M213.6 136.6l-.1 .2M213.8 137.1l-.8 1.4M213.8 137.1l.8 .5M213.9 136.7l-.3 .2M214 137.1l.2 .1M214 136.8l-.3 .2"/>
<path d="M214.4 137.1v-.2v.4M214.6 137.6v.1M214.7 137.1l-.2 .2M214.8 137.4h.2l.1 .1M214.9 137.2l-.2 .2M215.3 137.3v.3M215.4 137.3v.1M215.6 137.3l-.2 .3M215.8 137.4l-.2 .2M215.8 137.7l.2-.2 .1 .2M216.4 137.4v.3M216.5 139.2l.3-.2a.64 .64 0 0 1 .3 .6 .64 .64 0 0 1-.4 .6l-.3 .1-.2-.1v-.4z"/>
<path d="M216.6 137.5l-.1 .2M216.8 137.5l-.2 .2M216.9 137.7l.1-.1 .2 .1M217 139.1l-2.8-1.7a.79 .79 0 0 0-.7 1.2l2.8 1.7M217.4 137.4v.3M217.6 129.8a.61 .61 0 0 1 .9-.2 .61 .61 0 0 1 .1 .9 1.02 1.02 0 0 1-1.5 .9l-.1-.4 .1-.5zM217.7 137.4l-.1 .3M217.9 137.4l-.2 .3M218.3 137.6l-.1-.2-.3 .3M218.5 137.4v.1M218.7 138.9l.3-.2a.44 .44 0 0 1 .1 .6 .44 .44 0 0 1-.5 .2zM218.8 137.3l-.1 .2"/>
<path d="M219 137.2l-.1 .3M219.3 129l1.2 .8M219.5 137.3l-.2-.1-.2 .2M219.7 137.1v.1M219.7 137v.2M219.9 136.9v.3M220.1 136.9l-.1 .2M220.7 136.9l-.2-.1-.3 .2M220.9 136.6v.2l-.1-.2M220.9 120.4l-4.3 11.1M220.9 120.4l1.6 .1M221 120.9a.61 .61 0 0 1 .8-.3 .61 .61 0 0 1 .3 .8 1.44 1.44 0 0 1-1.3 1.2 1.17 1.17 0 0 1 .2-1.7z"/>
<path d="M221.1 136.5v.2M221.3 136.4l-.1 .2M221.4 134.2l13.6 7.8M221.9 136.3l-.3-.1-.2 .3M222.1 136v.1l-.1-.1M222.2 135.9v.2M222.3 135.9a9.3 9.3 0 0 1-7.6 1.2l-.8-.4M222.5 135.7l-.1 .3M222.5 120.5l-4.3 11.2-1.6-.2M222.6 132l13.7 7.9M223 135.5l.1 .1M223.2 135.3l.1 .1"/>
<path d="M223.3 135.3a11.2 11.2 0 0 1-6.6 2.1M223.3 132.4l-.2-.3a1.31 1.31 0 0 0-1.7 1.2v1l.3 .2h.3M223.3 135.2v.2M223.3 135.4h.1M223.4 135.3a10.5 10.5 0 0 1-8.3 2.2l-1.4-.6M225.3 136.4l-2.1 1.6-1.7 1M225.6 133.4v.1M225.6 133.4l.1 .1M225.7 133.4h-.1M225.8 133.2v.1M225.9 133.1l.1 .1M226.2 132.9v.1"/>
<path d="M226.4 132.6h.2M226.7 132.3l.1 .1M226.8 132.3v.1M226.9 132.2h.1M227 132v.1M227.3 131.7v.2M227.6 131.4h.1M227.8 131.1l.1 .1M227.9 131.1h.1M228 130.9v.1M228.1 130.8h.1M228.3 130.5l.1 .1"/>
<path d="M228.6 130.1h.1M228.8 129.9h.1M228.9 129.8h.1M229 129.6h.1M229.1 129.5h.1M229.3 129.2v.1M229.6 128.8h.1M229.8 128.5h.1M230 128.2h.1M230 128.1h.1M230.3 127.7v.1M230.5 127.4h.1"/>
<path d="M230.7 127l.1 .1M230.8 127h.1M230.8 127a28.9 28.9 0 0 1-5.3 6.7M230.9 126.8h.1M230.9 126.6l.1 .1M231.1 126.3v.1M231.4 125.9h.1M231.5 125.6h.1M231.6 125.4h.1M231.7 125.1v.1M231.7 127.3l.1-.1a.41 .41 0 0 1 .4 .5 .41 .41 0 0 1-.5 .3l-.2-.2zM231.8 124.8l.1 .1"/>
<path d="M232.1 124.4h.1M232.3 124l-.1 .1M232.3 123.9h.1M232.3 123.7h.1M232.4 123.6h.1M232.5 123.3h.1M232.8 122.5h.1M232.8 122.8h-.1M232.9 122.3h.1M232.9 122.2h.1M233 122.1h.1M233.1 121.7l.1 .1"/>
<path d="M233.3 121.2v.1M233.4 120.8h.1M233.4 121h-.1M233.4 120.6h.1M233.4 120.7h.1M233.4 120.5h.1M233.5 120.2l.1 .1M51.8 144.1l18.4-10.7a1.43 1.43 0 0 1 1.3 2.2l-20.1 11.6M86 142.3v.2l2.5 1.4M86 142.3l2.5 1.4M88 141.2l-2 1.1M96.3 140.4l-2.2-.5-1.4-.7-4.2 2.4"/>
<path d="M235.3 140.2a.68 .68 0 0 1 1-.3 .68 .68 0 0 1 .1 1.1 1.23 1.23 0 0 1-1.4 1 1.41 1.41 0 0 1 .3-1.8z"/>
</g>
<g fill="none" stroke="#000" stroke-width=".2">
<path d="M19 18.1h162.9v35.7h-162.9zM59.8 18.1v35.7M100.5 18.1v35.7M141.2 18.1v35.7M19 23.2h162.9M19 28.3h162.9M19 33.4h162.9M19 38.5h162.9M19 43.6h162.9M19 48.7h162.9M28.9 73.4l8.7 18.6M68.8 73.4l-6 11.5"/>
<path d="M96.8 73.7l3.5 13.3M35.8 89.2l.9-.4 .9 3.2zM63.9 81.8l.9 .5-2 2.6zM83.6 91.5l-1.6 26.6M99 83.9l1-.3 .3 3.4zM81.7 114.8l1 .1-.7 3.2zM103.7 133.8l3.3-.5v1zM128.6 133.7l-24.9 .1M41.5 151.9l4.6 14.4M133.1 167.1h.8M133.1 166.2h.8M133.5 165.8v.9"/>
<path d="M138.3 169.7h.8M138.3 168.9h.8M138.7 168.5v.8M144.8 172.4h.9M144.8 171.6h.9M145.2 171.1v.9M149.1 169.7h.8M149.1 168.9h.8M149.5 168.5v.8M130.9 184.6h14.2v6.8h-14.2z"/>
<circle cx="26.9" cy="69.4" r="4.5"/>
<circle cx="70.9" cy="69.4" r="4.5"/>
<circle cx="95.7" cy="69.4" r="4.5"/>
<circle cx="83.8" cy="87.1" r="4.5"/>
<circle cx="133.1" cy="133.7" r="4.5"/>
<circle cx="47.5" cy="170.5" r="4.4"/>
</g>
<g fill="none" stroke="#c0c0c0" stroke-width=".2">
<path d="M68.3 159.7h50.3M93.7 153.3v44.9M118.6 153.3v49.9M118.6 157.2h34.9M153.5 153.3v49.9M153.5 158.1h43.1M172.5 153.3v28.6M184.4 153.3v28.6M196.6 153.3v49.9M266.7 153.3h-198.4v49.9M68.3 178.7h50.3M68.3 172.4h50.3"/>
<path d="M68.3 166h50.3M68.3 180h-41.6v23.2M118.6 177.7h35M153.5 167.6h43.1M153.5 162.8h43.1M153.5 172.4h43.1M153.5 177.1h43.1M196.6 162.7h70.1M68.3 198.2h85.2M68.3 191.4l85.2 .1M68.3 185.1h50.3M118.6 184.6h35"/>
<path d="M153.6 181.9h43M196.6 197.8h70.1M196.6 184.9h70.1M206.7 184.9v12.9M217.5 197.8v5.4M242.2 197.8v5.4M252.2 184.9v12.9"/>
</g>
<path d="M139.7 3.2v9.5M3.1 107.9h9.6M266.7 107.9h9.5M139.7 203.2v9.6" fill="none" stroke="#c0c0c0" stroke-width=".25"/>
<path d="M12.7 12.7h254v190.5h-254z" fill="none" stroke="#c0c0c0" stroke-width=".5"/>
<path d="M63.9 81.8l.9 .5-2 2.6zM103.7 133.8l3.3-.5v1zM81.7 114.8l1 .1-.7 3.2zM35.8 89.2l.9-.4 .9 3.2zM41.2 151.7a.34 .34 0 0 0 .1 .5 .34 .34 0 0 0 .5-.2 .34 .34 0 0 0-.5-.4l.2 .3-.2-.3zM99 83.9l1-.3 .3 3.4z" fill="#000"/>
<g font-size="8.5">
<text x="205.3" y="177">E4Assembly</text>
<text x="198.9" y="195.5">A</text>
</g>
<g font-size="8.1">
<text x="67.6" y="8.9">2</text>
<text x="207.3" y="8.9">1</text>
<text x="4.4" y="56.2">B</text>
<text x="270.4" y="56.2">B</text>
<text x="3.7" y="164.1">A</text>
<text x="269.7" y="164.1">A</text>
<text x="67.6" y="212.4">2</text>
<text x="207.3" y="212.4">1</text>
</g>
<g font-size="4.2">
<text x="30.4" y="22.2">ITEM NO.</text>
<text x="66" y="22.2">PART NUMBER</text>
<text x="107.6" y="22.2">DESCRIPTION</text>
<text x="157" y="22.2">QTY.</text>
<text x="38.2" y="27.3">1</text>
<text x="75.3" y="27.3">Base</text>
<text x="160.4" y="27.3">1</text>
<text x="38.2" y="32">2</text>
<text x="68.7" y="32">Top Casing</text>
<text x="160.4" y="32">1</text>
<text x="38.2" y="37.1">3</text>
<text x="65" y="37.1">Bottom Casing</text>
<text x="160.4" y="37.1">1</text>
<text x="38.2" y="42.6">4</text>
<text x="38.2" y="47.7">5</text>
<text x="72.7" y="42.6">Handle</text>
<text x="74.1" y="47.7">Pinion</text>
<text x="160.4" y="42.6">1</text>
<text x="160.4" y="47.7">1</text>
<text x="38.2" y="52.4">6</text>
<text x="67.1" y="52.4">Slew Bearing</text>
<text x="160.4" y="52.4">1</text>
<text x="25.8" y="70.9">3</text>
<text x="69.7" y="70.9">5</text>
<text x="94.5" y="70.9">6</text>
<text x="82.7" y="88.6">4</text>
<text x="131.9" y="135.1">2</text>
<text x="46.3" y="172">1</text>
<text x="129.8" y="190.1">PLA</text>
<text x="134.2" y="189.6">PLA</text>
</g>
<g font-size="3.4">
<text x="197.8" y="166">TITLE:</text>
<text x="198.7" y="188.1">SIZE</text>
<text x="207.5" y="188.1">DWG. NO.</text>
<text x="256.5" y="188.2">REV</text>
<text x="198.8" y="201.7">SCALE: 1:8</text>
<text x="217.7" y="201.8">WEIGHT:</text>
<text x="243.9" y="201.8">SHEET 1 OF 12</text>
</g>
<text font-size="3" x="14" y="213.5">SOLIDWORKS Educational Product. For Instructional Use Only.</text>
<text font-size="2.4" x="119.8" y="156.2">UNLESS OTHERWISE SPECIFIED:</text>
<g font-size="2.2">
<text x="119.5" y="161.8">DIMENSIONS ARE IN INCHES</text>
<text x="154.8" y="161.4">DRAWN</text>
<text x="175.4" y="156.6">NAME</text>
<text x="187.9" y="156.7">DATE</text>
<text x="119.5" y="164.4">TOLERANCES:</text>
<text x="119.5" y="167.1">FRACTIONAL</text>
<text x="154.9" y="166.3">CHECKED</text>
<text x="119.5" y="169.7">ANGULAR: MACH</text>
<text x="119.5" y="172.4">TWO PLACE DECIMAL</text>
<text x="142.5" y="169.7">BEND</text>
<text x="146" y="172.4">0.5</text>
<text x="154.8" y="170.9">ENG APPR.</text>
<text x="154.9" y="175.7">MFG APPR.</text>
<text x="154.9" y="180.4">Q.A.</text>
<text x="154.9" y="184.6">COMMENTS:</text>
</g>
<g font-size="2.1">
<text x="75.5" y="195.7">NEXT ASSY</text>
<text x="100.9" y="195.7">USED ON</text>
<text x="86.9" y="201.5">APPLICATION</text>
<text x="123.1" y="201.6">DO NOT SCALE DRAWING</text>
</g>
<g font-size="2">
<text x="31.5" y="182.9">PROPRIETARY AND CONFIDENTIAL</text>
<text x="119.2" y="180.6">INTERPRET GEOMETRIC</text>
<text x="119.2" y="183.1">TOLERANCING PER:</text>
<text x="27.8" y="186.5">THE INFORMATION CONTAINED IN THIS</text>
<text x="27.8" y="189">DRAWING IS THE SOLE PROPERTY OF</text>
<text x="27.8" y="191.6">&lt;INSERT COMPANY NAME HERE&gt;. ANY</text>
<text x="119.1" y="186.7">MATERIAL</text>
<text x="27.8" y="194.1">REPRODUCTION IN PART OR AS A WHOLE</text>
<text x="27.8" y="196.6">WITHOUT THE WRITTEN PERMISSION OF</text>
<text x="119.1" y="193.5">FINISH</text>
<text x="27.8" y="199.1">&lt;INSERT COMPANY NAME HERE&gt; IS</text>
<text x="27.8" y="201.7">PROHIBITED.</text>
</g>
</svg>
